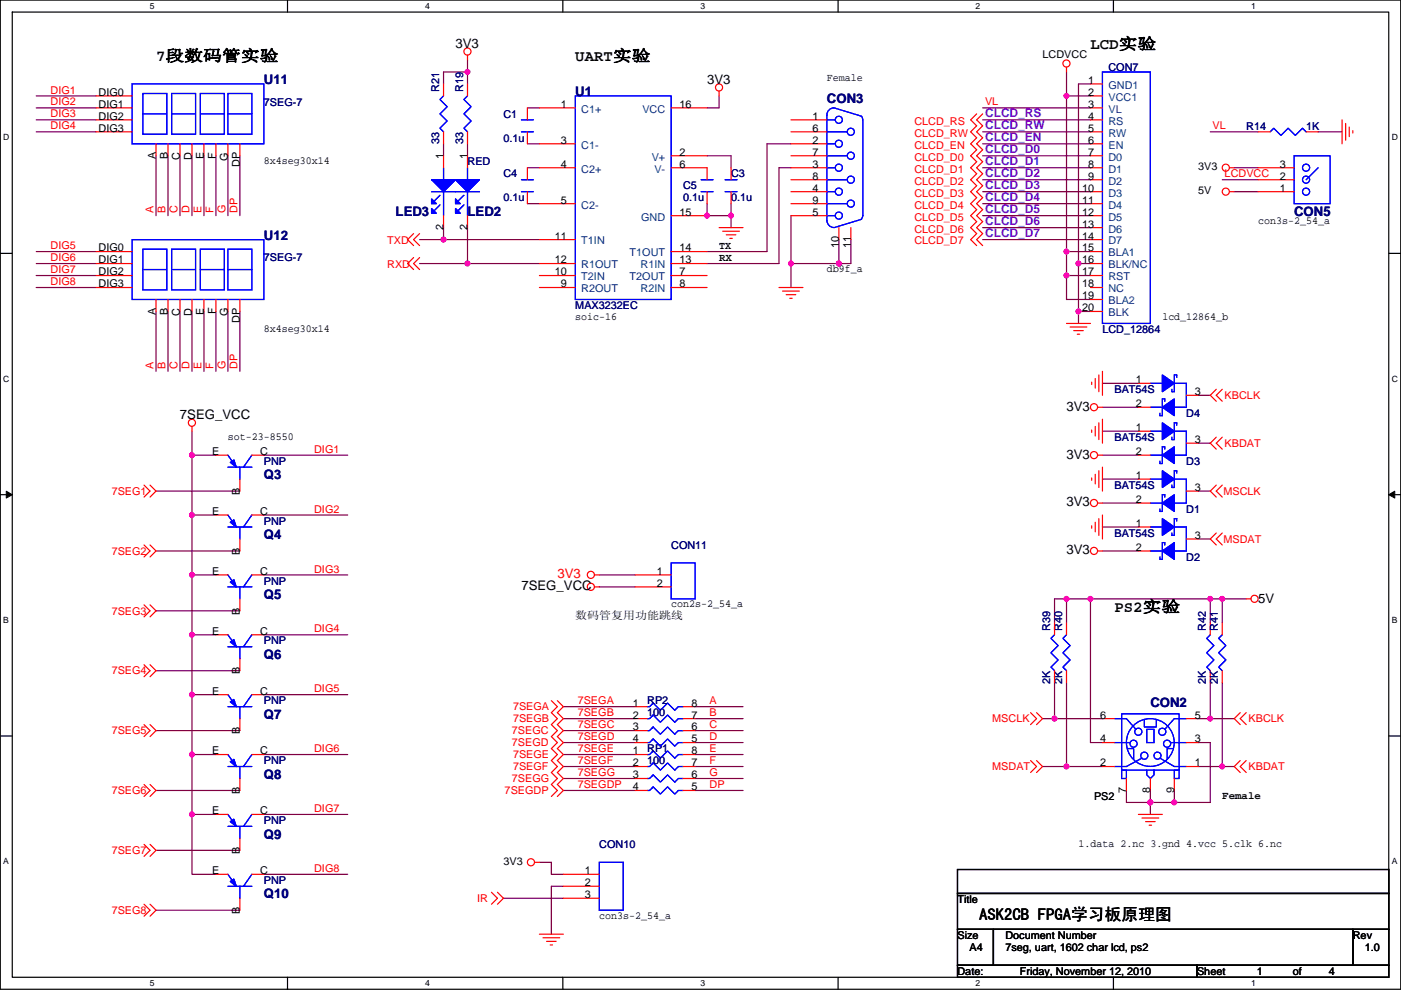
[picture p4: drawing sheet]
<svg xmlns="http://www.w3.org/2000/svg" width="297mm" height="210mm" viewBox="0 0 297 210" stroke-linecap="round" stroke-linejoin="round" font-family="sans-serif">
<path d="M.1 0h296.9v209.8h-296.9zM2.6 2.6h291.8v204.7h-291.8z" fill="none" stroke="#000" stroke-width=".25"/>
<g fill="#fff">
<path d="M31.8 .3h1v2h-1z"/>
<path d="M31.8 207.5h1v2.1h-1z"/>
</g>
<path d="M61 0v2.6M61 207.3v2.5" fill="none" stroke="#000" stroke-width=".25"/>
<g fill="#fff">
<path d="M90.1 .3h1v2h-1z"/>
<path d="M90.1 207.5h1v2.1h-1z"/>
</g>
<path d="M119.3 0v2.6M119.3 207.3v2.5" fill="none" stroke="#000" stroke-width=".25"/>
<g fill="#fff">
<path d="M148.5 .3h1v2h-1z"/>
<path d="M148.5 207.5h1v2.1h-1z"/>
</g>
<path d="M177.7 0v2.6M177.7 207.3v2.5" fill="none" stroke="#000" stroke-width=".25"/>
<g fill="#fff">
<path d="M206.9 .3h1v2h-1z"/>
<path d="M206.9 207.5h1v2.1h-1z"/>
</g>
<path d="M236.1 0v2.6M236.1 207.3v2.5" fill="none" stroke="#000" stroke-width=".25"/>
<g fill="#fff">
<path d="M265.2 .3h1v2h-1z"/>
<path d="M265.2 207.5h1v2.1h-1z"/>
<path d="M.7 28.2h1.3v2h-1.3z"/>
<path d="M295.1 28.2h1.3v2h-1.3z"/>
<path d="M.7 79.3h1.3v2.1h-1.3z"/>
<path d="M295.1 79.3h1.3v2.1h-1.3z"/>
</g>
<path d="M.1 53.7h2.5M294.4 53.7h2.6" fill="none" stroke="#000" stroke-width=".25"/>
<g fill="#fff">
<path d="M.7 130.5h1.2v2h-1.2z"/>
<path d="M295.1 130.5h1.2v2h-1.2z"/>
</g>
<path d="M.1 104.9h2.5M294.4 104.9h2.6" fill="none" stroke="#000" stroke-width=".25"/>
<path d="M1.3 104.2l1.3 .7-1.3 .7zM294.4 104.9l1.3-.7v1.4z" fill="#000" stroke="#000" stroke-width=".21"/>
<g fill="#fff">
<path d="M.7 181.7h1.2v2h-1.2z"/>
<path d="M295.1 181.7h1.2v2h-1.2z"/>
</g>
<path d="M.1 156.1h2.5M294.4 156.1h2.6M203 184.4h91.4v5.1h-91.4zM203 189.5h91.4v7.6h-91.4zM203 197.1h7.6v7.6h-7.6zM210.6 197.1h76.2v7.6h-76.2zM286.8 197.1h7.6v7.6h-7.6zM203 204.7h50.8v2.6h-50.8zM253.8 204.7h40.6v2.6h-40.6z" fill="none" stroke="#000" stroke-width=".25"/>
<g fill="none" stroke="#800040" stroke-width=".25">
<path d="M99.1 15.3h-5.1v2.5M99.1 15.3v2.5M99.1 12.7v2.6M226.1 15.3v5M231.2 17.8h-2.5v38.1M7.7 28h12.7M7.7 25.4h12.7M7.7 22.9h12.7M7.7 20.3h12.7M33.1 33v12.7M35.6 33v12.7M38.2 33v12.7"/>
<path d="M40.7 33v12.7M43.2 33v12.7M45.8 33v12.7M48.3 33v12.7M50.9 33v12.7M94 30.5v2.5M99.1 30.5v2.5M111.8 22.9h2.6M111.8 30.5h2.6M111.8 35.6h2.6M149.9 33h5.1v2.6M152.5 20.3v2.6h-2.6"/>
<path d="M167.7 30.5h-5.1v22.9h-12.7M167.7 35.6h-2.5v20.3h-15.3M208.3 22.9h22.9M208.3 33h22.9M208.3 38.1h22.9M208.3 25.4h22.9M208.3 30.5h22.9M208.3 28h22.9M208.3 35.6h22.9M226.1 20.3h5.1M226.1 20.3v33.1M256.6 28h10.2"/>
<path d="M259.1 38.1h7.7M261.7 35.6h5.1M279.5 28h5M7.7 58.4h12.7M7.7 55.9h12.7M7.7 53.4h12.7M89 55.9h10.1M89 50.8h5M94 48.3v2.5M94 50.8h20.4M99.1 48.3v7.6M99.1 55.9h15.3"/>
<path d="M111.8 43.2h2.6M149.9 43.2v2.5h5.1M155 43.2v2.5M155 45.7v2.6M167.7 45.7v10.2M167.7 55.9h10.2M167.7 55.9v5.1M177.9 50.8v5.1M180.4 50.8v5.1h-2.5M208.3 48.3h22.9M208.3 40.7h22.9M208.3 45.7h22.9"/>
<path d="M208.3 50.8h22.9M208.3 43.2h22.9M226.1 53.4h5.1M226.1 53.4v5h5.1M226.1 58.4v5.1h5.1M228.7 55.9h2.5M228.7 55.9v10.2M261.7 40.7h5.1M7.7 61h12.7M33.1 66.1v12.7M35.6 66.1v12.7M38.2 66.1v12.7"/>
<path d="M40.7 66.1v12.7M43.2 66.1v12.7M45.8 66.1v12.7M48.3 66.1v12.7M50.9 66.1v12.7M228.7 66.1v2.5M228.7 66.1h2.5M40.7 91.5v5h5.1M40.7 96.5v12.7h5.1M55.9 96.5h17.8M233.7 81.3h7.7M233.7 86.4h7.7"/>
<path d="M233.7 91.5h7.7M233.7 96.5h7.7M254.1 83.8h2.5M254.1 94h2.5M33.1 104.2h17.8M33.1 116.9h17.8M40.7 109.2v12.7h5.1M55.9 109.2h17.8M233.7 101.6h7.7M233.7 106.7h7.7M233.7 111.8h7.7M233.7 116.9h7.7"/>
<path d="M254.1 104.2h2.5M254.1 114.3h2.5M33.1 129.6h17.8M40.7 134.6v12.7M40.7 134.6h5.1M40.7 121.9v12.7M55.9 121.9h17.8M55.9 134.6h17.8M127.1 124.5h7.6M127.1 121.9h7.6M223.6 132.1v-5.1h2.5v5.1M226.1 127h5.1"/>
<path d="M231.2 127h25.4M231.2 127v30.5h2.5M256.6 127v5.1M256.6 127h2.5M259.1 127h5.1M259.1 127v5.1M33.1 142.3h17.8M33.1 155h17.8M40.7 147.3h5.1M40.7 147.3v12.7h5.1M55.9 147.3h17.8M119.4 149.9h15.3"/>
<path d="M119.4 155h15.3M119.4 152.4h15.3M119.4 157.5h15.3M147.4 152.4h10.1M147.4 155h10.1M147.4 157.5h10.1M147.4 149.9h10.1M221 152.4h2.6M223.6 152.4h10.1M223.6 144.8v7.6M226.1 144.8v17.8M254.1 157.5h2.5v12.7h-7.6"/>
<path d="M254.1 152.4h2.5M256.6 144.8v7.6M256.6 152.4h5.1M259.1 144.8v17.8M33.1 167.7h17.8M40.7 160v12.7h5.1M40.7 172.7v12.7h5.1M55.9 160h17.8M55.9 172.7h17.8M119.4 165.1h15.3M119.4 162.6h15.3M119.4 160h15.3"/>
<path d="M119.4 167.7h15.3M147.4 160h10.1M147.4 162.6h10.1M147.4 165.1h10.1M147.4 167.7h10.1M221 162.6h5.1M226.1 162.6h7.6M238.8 167.7v2.5h5.1M243.9 167.7v2.5M243.9 170.2h5.1M243.9 170.2v2.5M249 167.7v2.5"/>
<path d="M254.1 162.6h5M259.1 162.6h2.6M33.1 180.4h17.8M33.1 193.1h17.8M55.9 185.4h17.8M106.7 190.5h12.7M114.4 182.9h2.5v2.5h2.5M119.4 188h-2.5v10.1"/>
</g>
<g fill="#f0f" stroke="#f0f" stroke-width=".25">
<circle cx="40.7" cy="134.6" r=".5"/>
<circle cx="40.7" cy="96.5" r=".5"/>
<circle cx="40.7" cy="109.2" r=".5"/>
<circle cx="40.7" cy="172.7" r=".5"/>
<circle cx="40.7" cy="147.3" r=".5"/>
<circle cx="40.7" cy="160" r=".5"/>
<circle cx="40.7" cy="121.9" r=".5"/>
<circle cx="155" cy="45.7" r=".5"/>
<circle cx="149.9" cy="45.7" r=".5"/>
<circle cx="177.8" cy="55.9" r=".5"/>
<circle cx="167.7" cy="55.9" r=".5"/>
<circle cx="256.6" cy="152.4" r=".5"/>
<circle cx="249" cy="170.2" r=".5"/>
<circle cx="243.9" cy="170.2" r=".5"/>
<circle cx="259.1" cy="127" r=".5"/>
<circle cx="259.1" cy="162.6" r=".5"/>
<circle cx="99.1" cy="55.9" r=".5"/>
<circle cx="94" cy="50.8" r=".5"/>
<circle cx="226.1" cy="20.3" r=".5"/>
<circle cx="228.6" cy="55.9" r=".5"/>
<circle cx="99.1" cy="15.2" r=".5"/>
<circle cx="256.6" cy="127" r=".5"/>
<circle cx="231.2" cy="127" r=".5"/>
<circle cx="226.1" cy="162.6" r=".5"/>
<circle cx="223.6" cy="152.4" r=".5"/>
<circle cx="226.1" cy="127" r=".5"/>
<circle cx="226.1" cy="58.4" r=".5"/>
<circle cx="226.1" cy="53.3" r=".5"/>
<circle cx="228.6" cy="66" r=".5"/>
</g>
<g fill="none" stroke="#f00" stroke-width=".25">
<path d="M94 17.8v2.5M99.1 11.7v1M99.1 17.8v2.5M152.5 19.3v1M226.1 14.2v1.1M231.2 17.8h2.5M20.4 28h7.6M20.4 20.3h7.6M20.4 22.9h7.6M20.4 25.4h7.6M33.1 30.5v2.5M35.6 30.5v2.5"/>
<path d="M38.2 30.5v2.5M40.7 30.5v2.5M43.2 30.5v2.5M45.8 30.5v2.5M48.3 30.5v2.5M50.9 30.5v2.5M94 28v2.5M94 33v2.6M99.1 28v2.5M99.1 33v2.6M111.8 22.9v2.5M111.8 28v2.5"/>
<path d="M111.8 35.6v2.5M114.4 35.6h7.6M114.4 22.9h7.6M114.4 30.5h7.6M142.3 35.6h7.6v2.5M142.3 22.9h7.6M142.3 33h7.6M155 35.6v2.5M167.7 38.1h7.6M167.7 35.6h7.6M167.7 28h7.6M167.7 25.4h7.6"/>
<path d="M167.7 30.5h7.6M167.7 33h7.6M207.1 24.2l-1.3 1.2 1.3 1.3-1.3 1.3 1.3 1.2-1.3 1.3 1.3 1.3-1.3 1.2 1.3 1.3-1.3 1.3 1.3 1.3-1.3 1.2 1.3 1.3-1.3 1.3 1.3 1.2-1.3 1.3 1.3 1.3-1.3 1.2 1.3 1.3-1.3 1.3 1.3 1.3-1.3 1.2 1.3 1.3M208.3 24.2l-1.2 1.2 1.2 1.3-1.2 1.3 1.2 1.2-1.2 1.3 1.2 1.3-1.2 1.2 1.2 1.3-1.2 1.3 1.2 1.3-1.2 1.2 1.2 1.3-1.2 1.3 1.2 1.2-1.2 1.3 1.2 1.3-1.2 1.2 1.2 1.3-1.2 1.3 1.2 1.3-1.2 1.2 1.2 1.3M231.2 38.1h2.5M231.2 35.6h2.5M231.2 28h2.5M231.2 20.3h2.5M231.2 22.9h2.5M231.2 25.4h2.5M231.2 30.5h2.5M231.2 33h2.5"/>
<path d="M260.7 35.6h1M266.8 28h2.5M266.8 38.1h7.6M266.8 35.6h7.6M276.9 28h2.6M284.5 25.4v5.1M285.3 26.2v3.5M286.1 26.9v2.1M286.8 27.7v.5M20.4 53.4h7.6M20.4 55.9h7.6M20.4 58.4h7.6"/>
<path d="M87.7 49.6l-1.3 1.2 1.3 1.3M87.7 54.6l-1.3 1.3 1.3 1.3M89 49.6l-1.3 1.2 1.3 1.3M89 54.6l-1.3 1.3 1.3 1.3M94 45.7v2.6M99.1 45.7v2.6M111.8 40.7v2.5M114.4 43.2h7.6M114.4 55.9h7.6M114.4 58.4h7.6M114.4 50.8h7.6M142.3 53.4h7.6"/>
<path d="M142.3 55.9h7.6M142.3 58.4h7.6M142.3 45.7h7.6M149.9 40.7v2.5M152.5 48.3h5M153.2 49h3.6M154 49.8h2M154.7 50.6h.6M155 40.7v2.5M167.7 40.7h7.6M167.7 43.2h7.6M167.7 45.7h7.6"/>
<path d="M177.9 48.3v2.5M180.4 48.3v2.5M231.2 40.7h2.5M231.2 43.2h2.5M231.2 53.4h2.5M231.2 55.9h2.5M231.2 58.4h2.5M231.2 45.7h2.5M231.2 50.8h2.5M231.2 48.3h2.5M260.7 40.7h1M266.8 40.7h7.6"/>
<path d="M20.4 61h7.6M33.1 63.5v2.6M35.6 63.5v2.6M38.2 63.5v2.6M40.7 63.5v2.6M43.2 63.5v2.6M45.8 63.5v2.6M48.3 63.5v2.6M50.9 63.5v2.6M114.4 61h7.6M142.3 61h7.6M165.2 61h5"/>
<path d="M165.9 61.7h3.6M166.7 62.5h2M167.4 63.3h.6M226.1 68.6h5.1M226.9 69.4h3.5M227.6 70.1h2.1M228.4 70.9h.5M231.2 61h2.5M231.2 63.5h2.5M231.2 66.1h2.5M233 79.5v3.6M233.7 78.8v5"/>
<path d="M40.7 90.4v1.1M45.8 96.5h2.5M53.4 96.5h2.5M231.5 81v.6M231.5 91.2v.5M232.2 80.3v2M232.2 90.4v2.1M232.7 86.4h1M232.7 96.5h1M233 89.7v3.5M233 99.8v3.6M233.7 88.9v5.1"/>
<path d="M233.7 99.1v5.1M241.4 81.3h2.5M241.4 86.4h2.5M241.4 96.5h2.5M241.4 91.5h2.5M251.5 83.8h2.6M251.5 94h2.6M257.9 82.6l-1.3 1.2 1.3 1.3M257.9 92.7l-1.3 1.3 1.3 1.3M259.1 82.6l-1.2 1.2 1.2 1.3M259.1 92.7l-1.2 1.3 1.2 1.3M30.5 102.9l1.3 1.3-1.3 1.2"/>
<path d="M30.5 115.6l1.3 1.3-1.3 1.2M31.8 102.9l1.3 1.3-1.3 1.2M31.8 115.6l1.3 1.3-1.3 1.2M45.8 109.2h2.5M50.9 101.6v2.6M50.9 114.3v2.6M53.4 109.2h2.5M231.5 101.4v.5M231.5 111.5v.5M232.2 100.6v2M232.2 110.8v2M232.7 106.7h1"/>
<path d="M232.7 116.9h1M233 110v3.6M233.7 109.2v5.1M241.4 111.8h2.5M241.4 116.9h2.5M241.4 101.6h2.5M241.4 106.7h2.5M251.5 114.3h2.6M251.5 104.2h2.6M257.9 102.9l-1.3 1.3 1.3 1.2M257.9 113.1l-1.3 1.2 1.3 1.3M259.1 102.9l-1.2 1.3 1.2 1.2"/>
<path d="M259.1 113.1l-1.2 1.2 1.2 1.3M30.5 128.3l1.3 1.3-1.3 1.2M31.8 128.3l1.3 1.3-1.3 1.2M45.8 121.9h2.5M45.8 134.6h2.5M50.9 127v2.6M50.9 139.7v2.6M53.4 121.9h2.5M53.4 134.6h2.5M126 121.9h1.1M126 124.5h1.1M134.7 121.9h7.6"/>
<path d="M134.7 124.5h7.6M223.6 132.1v2.5M226.1 132.1v2.5M256.6 132.1v2.5M259.1 132.1v2.5M264.2 127h1M30.5 141l1.3 1.3-1.3 1.2M30.5 153.7l1.3 1.3-1.3 1.2M31.8 141l1.3 1.3-1.3 1.2M31.8 153.7l1.3 1.3-1.3 1.2M45.8 147.3h2.5M50.9 152.4v2.6"/>
<path d="M53.4 147.3h2.5M116.9 148.6l1.3 1.3-1.3 1.3 1.3 1.2-1.3 1.3 1.3 1.3-1.3 1.2 1.3 1.3-1.3 1.3 1.3 1.2-1.3 1.3 1.3 1.3-1.3 1.3 1.3 1.2-1.3 1.3 1.3 1.3-1.3 1.2M118.2 148.6l1.2 1.3-1.2 1.3 1.2 1.2-1.2 1.3 1.2 1.3-1.2 1.2 1.2 1.3-1.2 1.3 1.2 1.2-1.2 1.3 1.2 1.3-1.2 1.3 1.2 1.2-1.2 1.3 1.2 1.3-1.2 1.2M134.7 157.5h2.5M134.7 152.4h2.5M134.7 149.9h2.5M134.7 155h2.5M144.8 157.5h2.6M144.8 152.4h2.6M144.8 149.9h2.6M144.8 155h2.6M218.5 151.2l1.3 1.2-1.3 1.3"/>
<path d="M219.8 151.2l1.2 1.2-1.2 1.3M223.6 142.3v2.5M226.1 142.3v2.5M233.7 157.5h2.6M233.7 152.4h2.6M251.5 157.5h2.6M251.5 152.4h2.6M256.6 142.3v2.5M259.1 142.3v2.5M263 151.2l-1.3 1.2 1.3 1.3M264.2 151.2l-1.2 1.2 1.2 1.3M30.5 166.4l1.3 1.3-1.3 1.2"/>
<path d="M30.5 179.1l1.3 1.3-1.3 1.2M31.8 166.4l1.3 1.3-1.3 1.2M31.8 179.1l1.3 1.3-1.3 1.2M45.8 160h2.5M45.8 172.7h2.5M50.9 165.1v2.6M50.9 177.8v2.6M53.4 160h2.5M53.4 172.7h2.5M134.7 160h2.5M134.7 162.6h2.5M134.7 165.1h2.5"/>
<path d="M134.7 167.7h2.5M144.8 160h2.6M144.8 162.6h2.6M144.8 165.1h2.6M144.8 167.7h2.6M218.5 161.3l1.3 1.3-1.3 1.3M219.8 161.3l1.2 1.3-1.2 1.3M233.7 162.6h2.6M238.8 165.1v2.6M241.4 172.7h5M242.1 173.5h3.6M242.9 174.3h2"/>
<path d="M243.6 175h.6M243.9 165.1v2.6M249 165.1v2.6M251.5 162.6h2.6M263 161.3l-1.3 1.3 1.3 1.3M264.2 161.3l-1.2 1.3 1.2 1.3M30.5 191.8l1.3 1.3-1.3 1.2M31.8 191.8l1.3 1.3-1.3 1.2M45.8 185.4h2.5M50.9 190.5v2.6M53.4 185.4h2.5M104.2 189.3l1.3 1.2-1.3 1.3"/>
<path d="M105.5 189.3l1.2 1.2-1.2 1.3M113.3 182.9h1.1M114.4 198.1h5M115.1 198.9h3.6M115.9 199.7h2M119.4 185.4h7.7M119.4 188h7.7M119.4 190.5h7.7M116.6 200.4h.6"/>
<circle cx="99.1" cy="10.9" r=".76"/>
<circle cx="152.4" cy="18.5" r=".76"/>
<circle cx="226.1" cy="13.5" r=".76"/>
<circle cx="259.9" cy="35.6" r=".76"/>
<circle cx="259.9" cy="40.6" r=".76"/>
<circle cx="40.7" cy="89.7" r=".76"/>
<circle cx="231.9" cy="86.4" r=".76"/>
<circle cx="231.9" cy="96.5" r=".76"/>
<circle cx="231.9" cy="106.7" r=".76"/>
<circle cx="231.9" cy="116.8" r=".76"/>
<circle cx="125.3" cy="121.9" r=".76"/>
<circle cx="125.3" cy="124.5" r=".76"/>
<circle cx="266" cy="127" r=".76"/>
<circle cx="112.6" cy="182.9" r=".76"/>
</g>
<g fill="none" stroke="#00f" stroke-width=".25">
<path d="M28 17.8h27.9v12.7h-27.9zM30.3 19.8h5.1v8.7h-5.1zM36.4 19.8h5.1v8.7h-5.1zM42.5 19.8h5.1v8.7h-5.1zM48.3 19.8h5.1v8.7h-5.1zM233.7 15.3h10.2v53.3h-10.2zM30.3 24.2h5.1M36.4 24.2h5.1M42.5 24.2h5.1M48.3 24.2h5.1M94 20.3l-.7 .8 1.5 1.5-1.5 1.6 1.5 1.5-1.5 1.5 .7 .8M94 35.6v2.5"/>
<path d="M99.1 35.6v2.5M99.1 20.3l-.7 .8 1.5 1.5-1.5 1.6 1.5 1.5-1.5 1.5 .7 .8M110.6 28h2.5M110.6 25.4h2.5M110.6 38.1h2.5M122 20.3h20.3v43.2h-20.3zM148.7 38.1h2.5M153.7 38.1h2.6M175.3 28h4.3M175.3 33h4.3M175.3 38.1h4.3M175.3 25.4h1.8"/>
<path d="M175.3 30.5h1.8M175.3 35.6h1.8M182.6 24.7l.3 .7M182.7 24.7l-5.9-1.8a1.51 1.51 0 0 0-1.5 1.5v22.4a1.53 1.53 0 0 0 1.5 1.5M182.9 25.4v20.3l-.3 .7M269.3 28l.8-.8 1.5 1.5 1.5-1.5 1.5 1.5 1.6-1.5 .7 .8M274.4 33h7.6v10.2h-7.6zM279.5 35.6l-2.6 2.5M28 50.8h27.9v12.7h-27.9zM30.3 52.9h5.1v8.6h-5.1zM30.3 57.2h5.1M36.4 52.9h5.1v8.6h-5.1z"/>
<path d="M36.4 57.2h5.1M42.5 57.2h5.1M42.5 52.9h5.1v8.6h-5.1zM48.3 57.2h5.1M48.3 52.9h5.1v8.6h-5.1zM91.5 40.7h10.2M93.3 41.4l-1.3 1.3M93.3 43.5l-1.3 1.2M94 40.7v5M98.4 41.4l-1.3 1.3M98.4 43.5l-1.3 1.2M99.1 40.7v5"/>
<path d="M110.6 40.7h2.5M148.7 40.7h2.5M153.7 40.7h2.6M175.3 43.2h4.3M175.3 40.7h1.8M175.3 45.7h1.8M182.7 46.5l-5.9 1.8M48.3 99.1h5.1M48.3 96.5l1.8 2.6M50.9 99.1v2.5M53.4 96.5l-1.8 2.6M243.9 81.3h7.6v5.1h-7.6"/>
<path d="M243.9 91.5h7.6v5h-7.6M246.9 85.1v-.5h-.5v3.6h-.5v-.5M246.9 95.3v-.5h-.5v3.5h-.5v-.5M249.5 80v-.5h-.5v3.6h-.5v-.5M249.5 90.2v-.5h-.5v3.5h-.5v-.5M48.3 111.8h5.1M48.3 109.2l1.8 2.6M50.9 111.8v2.5M53.4 109.2l-1.8 2.6M142.3 119.4h5.1v7.6h-5.1zM243.9 111.8h7.6v5.1h-7.6M243.9 101.6h7.6v5.1h-7.6"/>
<path d="M246.9 115.6v-.5h-.5v3.5h-.5v-.5M246.9 105.4v-.5h-.5v3.6h-.5v-.5M249.5 110.5v-.5h-.5v3.6h-.5v-.5M249.5 100.4v-.6h-.5v3.6h-.5v-.5M48.3 124.5h5.1M48.3 121.9l1.8 2.6M48.3 137.2h5.1M48.3 134.6l1.8 2.6M50.9 124.5v2.5M50.9 137.2v2.5M53.4 121.9l-1.8 2.6M53.4 134.6l-1.8 2.6"/>
<path d="M223.6 134.6l-.8 .8 1.5 1.5-1.5 1.6 1.5 1.5-1.5 1.5 .8 .8M226.1 134.6l-.7 .8 1.5 1.5-1.5 1.6 1.5 1.5-1.5 1.5 .7 .8M256.6 134.6l-.8 .8 1.6 1.5-1.6 1.6 1.6 1.5-1.6 1.5 .8 .8M259.1 134.6l-.7 .8 1.5 1.5-1.5 1.6 1.5 1.5-1.5 1.5 .7 .8M48.3 149.9h5.1M48.3 147.3l1.8 2.6M50.9 149.9v2.5M53.4 147.3l-1.8 2.6M138.5 159.3l-.3 .2M138.5 149.1l-.3 .3M138.5 151.7l-.3 .2M138.5 154.2l-.3 .3"/>
<path d="M138.5 156.7l-.3 .3M144.8 152.4h-1l-.7 .8-1.6-1.5-1.5 1.5-1.5-1.5-.8 .7h-.5M144.8 157.5h-1l-.7 .8-1.6-1.6-1.5 1.6-1.5-1.6-.8 .8h-.5M144.8 149.9h-1l-.7 .7-1.6-1.5-1.5 1.5-1.5-1.5-.8 .8h-.5M144.8 155h-1l-.7 .7-1.6-1.5-1.5 1.5-1.5-1.5-.8 .8h-.5M236.3 152.4h2.5l2.1 2.3M236.3 157.5h3.3M237.8 151.4h12.2v11.9h-12.2zM239.1 158.8h1.2v2.3M242.6 152.7v1.5h2.6v-1.5M243.1 154.7h1.6v2.8h-1.6zM248.2 157.5h3.3"/>
<path d="M248.7 158.8h-1.2v2.3M251.5 152.4h-2.5l-2.1 2.3M48.3 162.6h5.1M48.3 160l1.8 2.6M48.3 175.3h5.1M48.3 172.7l1.8 2.6M50.9 162.6v2.5M50.9 175.3v2.5M53.4 160l-1.8 2.6M53.4 172.7l-1.8 2.6M138.5 161.8l-.3 .3M138.5 164.4l-.3 .2"/>
<path d="M138.5 166.9l-.3 .3M144.8 162.6h-1l-.7 .7-1.6-1.5-1.5 1.5-1.5-1.5-.8 .8h-.5M144.8 167.7h-1l-.7 .7-1.6-1.5-1.5 1.5-1.5-1.5-.8 .8h-.5M144.8 160h-1l-.7 .8-1.6-1.5-1.5 1.5-1.5-1.5-.8 .7h-.5M144.8 165.1h-1l-.7 .8-1.6-1.5-1.5 1.5-1.5-1.5-.8 .7h-.5M237.8 163.3h1v1.8h-1zM242.1 160.8l-3.3 1.8h-2.5M243.1 163.3v1.1l.8 .7 .8-.7v-1.1M245.9 160.8l3.1 1.8h2.5M249 163.3h1v1.8h-1zM48.3 188h5.1M48.3 185.4l1.8 2.6"/>
<path d="M50.9 188v2.5M53.4 185.4l-1.8 2.6M127.1 182.9h5v10.2h-5z"/>
<circle cx="177.8" cy="25.4" r=".76"/>
<circle cx="177.8" cy="30.5" r=".76"/>
<circle cx="177.8" cy="35.6" r=".76"/>
<circle cx="180.4" cy="38.1" r=".76"/>
<circle cx="180.4" cy="33" r=".76"/>
<circle cx="180.4" cy="27.9" r=".76"/>
<circle cx="276.9" cy="38.1" r=".76"/>
<circle cx="276.9" cy="35.6" r=".76"/>
<circle cx="177.8" cy="45.7" r=".76"/>
<circle cx="177.8" cy="40.6" r=".76"/>
<circle cx="180.4" cy="43.2" r=".76"/>
<circle cx="276.9" cy="40.6" r=".76"/>
<circle cx="240.3" cy="157.7" r=".76"/>
<circle cx="241.3" cy="155.2" r=".76"/>
<circle cx="243.9" cy="157.5" r="5.1"/>
<circle cx="246.4" cy="155.2" r=".76"/>
<circle cx="247.4" cy="157.7" r=".76"/>
<circle cx="242.6" cy="160.3" r=".76"/>
<circle cx="245.4" cy="160.3" r=".76"/>
</g>
<g fill="#00f" stroke="#00f" stroke-width=".25">
<path d="M48.8 161.6l.8-.5 .5 1.5z" fill-rule="evenodd"/>
<path d="M48.8 161.6l.8-.5 .5 1.5z" fill-rule="evenodd"/>
<path d="M96.6 38.1h5.1l-2.6 2.6z" fill-rule="evenodd"/>
<path d="M96.6 42.2l1 1h-1z" fill-rule="evenodd"/>
<path d="M96.6 44.2l1 1h-1z" fill-rule="evenodd"/>
<path d="M96.6 38.1h5.1l-2.6 2.6z" fill-rule="evenodd"/>
<path d="M96.6 42.2l1 1h-1z" fill-rule="evenodd"/>
<path d="M96.6 44.2l1 1h-1z" fill-rule="evenodd"/>
<path d="M48.8 174.3l.8-.5 .5 1.5z" fill-rule="evenodd"/>
<path d="M48.8 174.3l.8-.5 .5 1.5z" fill-rule="evenodd"/>
<path d="M48.8 148.9l.8-.5 .5 1.5z" fill-rule="evenodd"/>
<path d="M48.8 148.9l.8-.5 .5 1.5z" fill-rule="evenodd"/>
<path d="M48.8 187l.8-.5 .5 1.5z" fill-rule="evenodd"/>
<path d="M48.8 187l.8-.5 .5 1.5z" fill-rule="evenodd"/>
<path d="M48.8 110.8l.8-.5 .5 1.5z" fill-rule="evenodd"/>
<path d="M48.8 110.8l.8-.5 .5 1.5z" fill-rule="evenodd"/>
<path d="M246.4 110l2.6 1.8-2.6 1.8z" fill-rule="evenodd"/>
<path d="M246.4 116.9l2.6-1.8v3.5z" fill-rule="evenodd"/>
<path d="M246.4 110l2.6 1.8-2.6 1.8z" fill-rule="evenodd"/>
<path d="M246.4 116.9l2.6-1.8v3.5z" fill-rule="evenodd"/>
<path d="M48.8 123.5l.8-.5 .5 1.5z" fill-rule="evenodd"/>
<path d="M48.8 123.5l.8-.5 .5 1.5z" fill-rule="evenodd"/>
<path d="M246.4 79.5l2.6 1.8-2.6 1.8z" fill-rule="evenodd"/>
<path d="M246.4 86.4l2.6-1.8v3.6z" fill-rule="evenodd"/>
<path d="M246.4 79.5l2.6 1.8-2.6 1.8z" fill-rule="evenodd"/>
<path d="M246.4 86.4l2.6-1.8v3.6z" fill-rule="evenodd"/>
<path d="M48.8 98.1l.8-.5 .5 1.5z" fill-rule="evenodd"/>
<path d="M48.8 98.1l.8-.5 .5 1.5z" fill-rule="evenodd"/>
<path d="M246.4 89.7l2.6 1.8-2.6 1.7z" fill-rule="evenodd"/>
<path d="M246.4 96.5l2.6-1.7v3.5z" fill-rule="evenodd"/>
<path d="M246.4 89.7l2.6 1.8-2.6 1.7z" fill-rule="evenodd"/>
<path d="M246.4 96.5l2.6-1.7v3.5z" fill-rule="evenodd"/>
<path d="M48.8 136.2l.8-.5 .5 1.5z" fill-rule="evenodd"/>
<path d="M48.8 136.2l.8-.5 .5 1.5z" fill-rule="evenodd"/>
<path d="M91.5 38.1h5.1l-2.6 2.6z" fill-rule="evenodd"/>
<path d="M91.5 42.2l1 1h-1z" fill-rule="evenodd"/>
<path d="M91.5 44.2l1 1h-1z" fill-rule="evenodd"/>
<path d="M91.5 38.1h5.1l-2.6 2.6z" fill-rule="evenodd"/>
<path d="M91.5 42.2l1 1h-1z" fill-rule="evenodd"/>
<path d="M91.5 44.2l1 1h-1z" fill-rule="evenodd"/>
<path d="M246.4 99.8l2.6 1.8-2.6 1.8z" fill-rule="evenodd"/>
<path d="M246.4 106.7l2.6-1.8v3.6z" fill-rule="evenodd"/>
<path d="M246.4 99.8l2.6 1.8-2.6 1.8z" fill-rule="evenodd"/>
<path d="M246.4 106.7l2.6-1.8v3.6z" fill-rule="evenodd"/>
</g>
<text font-size="3.6" x="207.6" y="195.1">ASK2CB FPGA学习板原理图</text>
<g font-size="3.3">
<text x="231.2" y="10.4">LCD实验</text>
<text x="33.1" y="12.9">7段数码管实验</text>
<text x="122" y="12.9">UART实验</text>
<text x="236.3" y="129.8">PS2实验</text>
</g>
<g font-size="2.8">
<text x="96.6" y="10.1">3V3</text>
<text x="149.9" y="17.8">3V3</text>
<text x="38.2" y="88.9">7SEG_VCC</text>
<text x="226.1" y="87.1">3V3</text>
<text x="226.1" y="97.3">3V3</text>
<text x="226.1" y="107.4">3V3</text>
<text x="226.1" y="117.6">3V3</text>
<text x="110.6" y="125.2">7SEG_VCC</text>
<text x="266.8" y="128">5V</text>
</g>
<g font-size="2.8" fill="#000080">
<text x="55.9" y="17.8">U11</text>
<text x="122" y="20.4">U1</text>
<text x="175.3" y="21.9">CON3</text>
<text x="83.9" y="45.8">LED3</text>
<text x="99.1" y="45.8">LED2</text>
<text x="274.4" y="45.8">CON5</text>
<text x="55.9" y="50.9">U12</text>
<text x="55.9" y="101.7">Q3</text>
<text x="55.9" y="114.4">Q4</text>
<text x="55.9" y="127.1">Q5</text>
<text x="55.9" y="139.8">Q6</text>
<text x="243.9" y="149.9">CON2</text>
<text x="55.9" y="152.5">Q7</text>
<text x="55.9" y="165.2">Q8</text>
<text x="55.9" y="177.9">Q9</text>
<text x="55.9" y="190.6">Q10</text>
</g>
<text font-size="2.8" fill="#f00" x="118.2" y="122.7">3V3</text>
<g font-size="2.5" fill="#8000ff">
<text x="208.8" y="24.9">CLCD_RS</text>
<text x="208.8" y="30">CLCD_EN</text>
<text x="208.8" y="27.5">CLCD_RW</text>
<text x="208.8" y="35.1">CLCD_D1</text>
<text x="208.8" y="32.5">CLCD_D0</text>
<text x="208.8" y="40.2">CLCD_D3</text>
<text x="208.8" y="37.6">CLCD_D2</text>
<text x="208.8" y="47.8">CLCD_D6</text>
<text x="208.8" y="45.2">CLCD_D5</text>
<text x="208.8" y="42.7">CLCD_D4</text>
<text x="208.8" y="50.3">CLCD_D7</text>
</g>
<g font-size="2.3">
<text x="175.3" y="17.1">Female</text>
<text x="221" y="12.2">LCDVCC</text>
<text x="230.7" y="17.8">1</text>
<text x="20.9" y="20.3">DIG0</text>
<text x="20.9" y="22.9">DIG1</text>
<text x="118.9" y="22.9">1</text>
<text x="144.1" y="22.9">16</text>
<text x="230.7" y="20.3">2</text>
<text x="230.7" y="22.9">3</text>
<text x="20.9" y="25.4">DIG2</text>
<text x="20.9" y="27.9">DIG3</text>
<text x="172.3" y="27.9">6</text>
<text x="172.3" y="25.4">1</text>
<text x="230.7" y="25.4">4</text>
<text x="230.7" y="27.9">5</text>
<text x="33.1" y="33.8" transform="rotate(-90 33.1 33.8)">A</text>
<text x="35.6" y="33.8" transform="rotate(-90 35.6 33.8)">B</text>
<text x="38.1" y="34" transform="rotate(-90 38.1 34)">C</text>
<text x="40.7" y="34" transform="rotate(-90 40.7 34)">D</text>
<text x="43.2" y="33.8" transform="rotate(-90 43.2 33.8)">E</text>
<text x="45.8" y="33.7" transform="rotate(-90 45.8 33.7)">F</text>
<text x="48.3" y="34.1" transform="rotate(-90 48.3 34.1)">G</text>
<text x="50.8" y="35.5" transform="rotate(-90 50.8 35.5)">DP</text>
<text x="55.9" y="34.9">8x4seg30x14</text>
<text x="94" y="33.8" transform="rotate(-90 94 33.8)">1</text>
<text x="99.1" y="33.8" transform="rotate(-90 99.1 33.8)">1</text>
<text x="118.9" y="30.5">3</text>
<text x="118.9" y="35.6">4</text>
<text x="144.1" y="35.6">6</text>
<text x="144.1" y="33">2</text>
<text x="172.3" y="35.6">3</text>
<text x="172.3" y="33">7</text>
<text x="172.3" y="30.5">2</text>
<text x="230.7" y="30.5">6</text>
<text x="230.7" y="33">7</text>
<text x="230.7" y="35.6">8</text>
<text x="271.3" y="35.6">3</text>
<text x="172.3" y="40.6">4</text>
<text x="172.3" y="38.1">8</text>
<text x="229.4" y="40.6">10</text>
<text x="230.7" y="38.1">9</text>
<text x="254.1" y="36.1">3V3</text>
<text x="254.1" y="41.2">5V</text>
<text x="271.3" y="40.6">1</text>
<text x="271.3" y="38.1">2</text>
<text x="118.9" y="43.2">5</text>
<text x="144.1" y="45.7">15</text>
<text x="172.3" y="45.7">5</text>
<text x="172.3" y="43.2">9</text>
<text x="229.4" y="43.2">11</text>
<text x="229.4" y="45.7">12</text>
<text x="266.8" y="47.6">con3s-2_54_a</text>
<text x="20.9" y="53.3">DIG0</text>
<text x="94" y="48.8" transform="rotate(-90 94 48.8)">2</text>
<text x="99.1" y="48.8" transform="rotate(-90 99.1 48.8)">2</text>
<text x="117.7" y="50.8">11</text>
<text x="144.1" y="53.3">14</text>
<text x="152.5" y="52.7">TX</text>
<text x="177.8" y="52.6" transform="rotate(-90 177.8 52.6)">10</text>
<text x="180.4" y="52.6" transform="rotate(-90 180.4 52.6)">11</text>
<text x="229.4" y="48.3">13</text>
<text x="229.4" y="50.8">14</text>
<text x="229.4" y="53.3">15</text>
<text x="20.9" y="55.9">DIG1</text>
<text x="20.9" y="58.4">DIG2</text>
<text x="117.7" y="55.9">12</text>
<text x="117.7" y="58.4">10</text>
<text x="144.1" y="58.4">7</text>
<text x="144.1" y="55.9">13</text>
<text x="152.5" y="55.3">RX</text>
<text x="175.3" y="57.7">db9f_a</text>
<text x="229.4" y="55.9">16</text>
<text x="229.4" y="58.4">17</text>
<text x="20.9" y="61">DIG3</text>
<text x="118.9" y="61">9</text>
<text x="144.1" y="61">8</text>
<text x="229.4" y="61">18</text>
<text x="229.4" y="63.5">19</text>
<text x="33.1" y="66.8" transform="rotate(-90 33.1 66.8)">A</text>
<text x="35.6" y="66.8" transform="rotate(-90 35.6 66.8)">B</text>
<text x="38.1" y="67" transform="rotate(-90 38.1 67)">C</text>
<text x="40.7" y="67" transform="rotate(-90 40.7 67)">D</text>
<text x="43.2" y="66.8" transform="rotate(-90 43.2 66.8)">E</text>
<text x="45.8" y="66.7" transform="rotate(-90 45.8 66.7)">F</text>
<text x="48.3" y="67.1" transform="rotate(-90 48.3 67.1)">G</text>
<text x="50.8" y="68.5" transform="rotate(-90 50.8 68.5)">DP</text>
<text x="55.9" y="70.4">8x4seg30x14</text>
<text x="122" y="67.9">soic-16</text>
<text x="229.4" y="66">20</text>
<text x="246.4" y="67.9">lcd_12864_b</text>
<text x="240.9" y="81.3">1</text>
<text x="253.3" y="83.8">3</text>
<text x="240.9" y="86.4">2</text>
<text x="48.3" y="93.3">sot-23-8550</text>
<text x="240.9" y="91.4">1</text>
<text x="253.3" y="94">3</text>
<text x="45" y="96.5">E</text>
<text x="55.2" y="96.5">C</text>
<text x="240.9" y="96.5">2</text>
<text x="240.9" y="101.6">1</text>
<text x="50.8" y="104.9" transform="rotate(-90 50.8 104.9)">B</text>
<text x="240.9" y="106.7">2</text>
<text x="253.3" y="104.1">3</text>
<text x="45" y="109.2">E</text>
<text x="55.2" y="109.2">C</text>
<text x="240.9" y="111.8">1</text>
<text x="50.8" y="117.6" transform="rotate(-90 50.8 117.6)">B</text>
<text x="240.9" y="116.8">2</text>
<text x="253.3" y="114.3">3</text>
<text x="45" y="121.9">E</text>
<text x="55.2" y="121.9">C</text>
<text x="139.3" y="121.9">1</text>
<text x="139.3" y="124.5">2</text>
<text x="50.8" y="130.3" transform="rotate(-90 50.8 130.3)">B</text>
<text x="122" y="131.4">数码管复用功能跳线</text>
<text x="142.3" y="128.8">con2s-2_54_a</text>
<text x="45" y="134.6">E</text>
<text x="55.2" y="134.6">C</text>
<text x="50.8" y="143" transform="rotate(-90 50.8 143)">B</text>
<text x="45" y="147.3">E</text>
<text x="55.2" y="147.3">C</text>
<text x="134.2" y="149.9">1</text>
<text x="146.6" y="149.9">8</text>
<text x="50.8" y="155.7" transform="rotate(-90 50.8 155.7)">B</text>
<text x="134.2" y="152.4">2</text>
<text x="134.2" y="154.9">3</text>
<text x="146.6" y="152.4">7</text>
<text x="146.6" y="154.9">6</text>
<text x="233.2" y="152.4">6</text>
<text x="253.3" y="152.4">5</text>
<text x="45" y="160">E</text>
<text x="55.2" y="160">C</text>
<text x="134.2" y="160">1</text>
<text x="134.2" y="157.5">4</text>
<text x="146.6" y="160">8</text>
<text x="146.6" y="157.5">5</text>
<text x="233.2" y="157.5">4</text>
<text x="253.3" y="157.5">3</text>
<text x="134.2" y="162.6">2</text>
<text x="134.2" y="165.1">3</text>
<text x="134.2" y="167.6">4</text>
<text x="146.6" y="162.6">7</text>
<text x="146.6" y="165.1">6</text>
<text x="146.6" y="167.6">5</text>
<text x="233.2" y="162.6">2</text>
<text x="253.3" y="162.6">1</text>
<text x="45" y="172.7">E</text>
<text x="50.8" y="168.4" transform="rotate(-90 50.8 168.4)">B</text>
<text x="55.2" y="172.7">C</text>
<text x="232" y="169.7">PS2</text>
<text x="238.8" y="168.2" transform="rotate(-90 238.8 168.2)">7</text>
<text x="243.9" y="168.2" transform="rotate(-90 243.9 168.2)">8</text>
<text x="249" y="168.2" transform="rotate(-90 249 168.2)">9</text>
<text x="259.1" y="169.6">Female</text>
<text x="228.7" y="179.6">1.data 2.nc 3.gnd 4.vcc 5.clk 6.nc</text>
<text x="45" y="185.4">E</text>
<text x="50.8" y="181.1" transform="rotate(-90 50.8 181.1)">B</text>
<text x="55.2" y="185.4">C</text>
<text x="106.7" y="183.4">3V3</text>
<text x="124" y="185.4">1</text>
<text x="124" y="188">2</text>
<text x="124" y="190.5">3</text>
<text x="203" y="191.6">Title</text>
<text x="50.8" y="193.8" transform="rotate(-90 50.8 193.8)">B</text>
<text x="127.1" y="194.9">con3s-2_54_a</text>
<text x="203" y="199.2">Size</text>
<text x="205.5" y="201.7">A4</text>
<text x="213.2" y="199.2">Document Number</text>
<text x="213.2" y="201.7">7seg, uart, 1602 char lcd, ps2</text>
<text x="286.8" y="199.2">Rev</text>
<text x="289.4" y="201.7">1.0</text>
<text x="203" y="206.8">Date:</text>
<text x="216.2" y="206.8">Friday, November 12, 2010</text>
<text x="253.8" y="206.8">Sheet</text>
<text x="266.5" y="206.8">1</text>
<text x="274.1" y="206.8">of</text>
<text x="281.7" y="206.8">4</text>
</g>
<g font-size="2.3" fill="#000080">
<text x="235" y="15">CON7</text>
<text x="55.9" y="22.4">7SEG-7</text>
<text x="93.1" y="19.6" transform="rotate(-90 93.1 19.6)">R21</text>
<text x="98.2" y="19.6" transform="rotate(-90 98.2 19.6)">R19</text>
<text x="106.7" y="24.9">C1</text>
<text x="264.2" y="27.5">R14</text>
<text x="276.9" y="27.5">1K</text>
<text x="93.1" y="30.5" transform="rotate(-90 93.1 30.5)">33</text>
<text x="98.2" y="30.5" transform="rotate(-90 98.2 30.5)">33</text>
<text x="99.1" y="35.1">RED</text>
<text x="106.7" y="30">0.1u</text>
<text x="106.7" y="37.6">C4</text>
<text x="144.8" y="40.2">C5</text>
<text x="155" y="37.6">C3</text>
<text x="106.7" y="42.7">0.1u</text>
<text x="144.8" y="42.7">0.1u</text>
<text x="155" y="42.7">0.1u</text>
<text x="55.9" y="55.4">7SEG-7</text>
<text x="122" y="65.6">MAX3232EC</text>
<text x="233.7" y="70.7">LCD_12864</text>
<text x="236.3" y="83.4">BAT54S</text>
<text x="251.5" y="88.4">D4</text>
<text x="236.3" y="93.5">BAT54S</text>
<text x="55.9" y="98.6">PNP</text>
<text x="251.5" y="98.6">D3</text>
<text x="236.3" y="103.7">BAT54S</text>
<text x="55.9" y="111.3">PNP</text>
<text x="236.3" y="113.8">BAT54S</text>
<text x="251.5" y="108.8">D1</text>
<text x="142.3" y="116.4">CON11</text>
<text x="251.5" y="118.9">D2</text>
<text x="55.9" y="124">PNP</text>
<text x="55.9" y="136.7">PNP</text>
<text x="222.6" y="133.9" transform="rotate(-90 222.6 133.9)">R39</text>
<text x="225.2" y="133.9" transform="rotate(-90 225.2 133.9)">R40</text>
<text x="255.7" y="133.9" transform="rotate(-90 255.7 133.9)">R42</text>
<text x="258.2" y="133.9" transform="rotate(-90 258.2 133.9)">R41</text>
<text x="55.9" y="149.4">PNP</text>
<text x="137.2" y="149.4">RP2</text>
<text x="222.6" y="145.1" transform="rotate(-90 222.6 145.1)">2K</text>
<text x="225.2" y="145.1" transform="rotate(-90 225.2 145.1)">2K</text>
<text x="255.7" y="145.1" transform="rotate(-90 255.7 145.1)">2K</text>
<text x="258.2" y="145.1" transform="rotate(-90 258.2 145.1)">2K</text>
<text x="137.2" y="151.9">100</text>
<text x="137.2" y="159.6">RP1</text>
<text x="55.9" y="162.1">PNP</text>
<text x="137.2" y="162.1">100</text>
<text x="55.9" y="174.8">PNP</text>
<text x="127.1" y="179.9">CON10</text>
<text x="55.9" y="187.5">PNP</text>
</g>
<g font-size="2.3" fill="#f00">
<text x="10.7" y="22.4">DIG2</text>
<text x="10.7" y="19.8">DIG1</text>
<text x="208.8" y="22.4">VL</text>
<text x="10.7" y="27.5">DIG4</text>
<text x="10.7" y="24.9">DIG3</text>
<text x="193.9" y="29">CLCD_RW</text>
<text x="193.9" y="26.5">CLCD_RS</text>
<text x="257.1" y="27.5">VL</text>
<text x="193.9" y="34.1">CLCD_D0</text>
<text x="193.9" y="31.5">CLCD_EN</text>
<text x="193.9" y="36.6">CLCD_D1</text>
<text x="193.9" y="39.2">CLCD_D2</text>
<text x="193.9" y="41.7">CLCD_D3</text>
<text x="259.6" y="37.6">LCDVCC</text>
<text x="32.6" y="45.2" transform="rotate(-90 32.6 45.2)">A</text>
<text x="35.1" y="45.2" transform="rotate(-90 35.1 45.2)">B</text>
<text x="37.7" y="45.2" transform="rotate(-90 37.7 45.2)">C</text>
<text x="40.2" y="45.2" transform="rotate(-90 40.2 45.2)">D</text>
<text x="42.7" y="45.2" transform="rotate(-90 42.7 45.2)">E</text>
<text x="45.3" y="45.2" transform="rotate(-90 45.3 45.2)">F</text>
<text x="47.8" y="45.2" transform="rotate(-90 47.8 45.2)">G</text>
<text x="50.4" y="45.2" transform="rotate(-90 50.4 45.2)">DP</text>
<text x="193.9" y="44.2">CLCD_D4</text>
<text x="193.9" y="46.8">CLCD_D5</text>
<text x="10.7" y="52.9">DIG5</text>
<text x="82.1" y="51.9">TXD</text>
<text x="193.9" y="49.3">CLCD_D6</text>
<text x="193.9" y="51.9">CLCD_D7</text>
<text x="10.7" y="57.9">DIG7</text>
<text x="10.7" y="55.4">DIG6</text>
<text x="82.1" y="56.9">RXD</text>
<text x="10.7" y="60.5">DIG8</text>
<text x="32.6" y="78.3" transform="rotate(-90 32.6 78.3)">A</text>
<text x="35.1" y="78.3" transform="rotate(-90 35.1 78.3)">B</text>
<text x="37.7" y="78.3" transform="rotate(-90 37.7 78.3)">C</text>
<text x="40.2" y="78.3" transform="rotate(-90 40.2 78.3)">D</text>
<text x="42.7" y="78.3" transform="rotate(-90 42.7 78.3)">E</text>
<text x="45.3" y="78.3" transform="rotate(-90 45.3 78.3)">F</text>
<text x="47.8" y="78.3" transform="rotate(-90 47.8 78.3)">G</text>
<text x="50.4" y="78.3" transform="rotate(-90 50.4 78.3)">DP</text>
<text x="259.6" y="84.6">KBCLK</text>
<text x="259.6" y="94.8">KBDAT</text>
<text x="66.6" y="96">DIG1</text>
<text x="23.7" y="104.9">7SEG1</text>
<text x="259.4" y="104.9">MSCLK</text>
<text x="66.6" y="108.7">DIG2</text>
<text x="23.7" y="117.6">7SEG2</text>
<text x="259.4" y="115.1">MSDAT</text>
<text x="66.6" y="121.4">DIG3</text>
<text x="23.7" y="130.3">7SEG3</text>
<text x="66.6" y="134.1">DIG4</text>
<text x="23.7" y="143">7SEG4</text>
<text x="66.6" y="146.8">DIG5</text>
<text x="122.5" y="149.4">7SEGA</text>
<text x="150.4" y="149.4">A</text>
<text x="23.7" y="155.7">7SEG5</text>
<text x="108.5" y="155.7">7SEGC</text>
<text x="108.8" y="150.7">7SEGA</text>
<text x="108.8" y="153.2">7SEGB</text>
<text x="122.5" y="154.5">7SEGC</text>
<text x="122.5" y="151.9">7SEGB</text>
<text x="150.4" y="151.9">B</text>
<text x="150.4" y="154.5">C</text>
<text x="210.4" y="153.2">MSCLK</text>
<text x="264.7" y="153.2">KBCLK</text>
<text x="66.6" y="159.5">DIG6</text>
<text x="108.5" y="158.3">7SEGD</text>
<text x="108.8" y="160.8">7SEGE</text>
<text x="122.5" y="157">7SEGD</text>
<text x="122.5" y="159.5">7SEGE</text>
<text x="150.4" y="157">D</text>
<text x="150.4" y="159.5">E</text>
<text x="108.5" y="165.9">7SEGG</text>
<text x="108.8" y="163.4">7SEGF</text>
<text x="122.5" y="164.6">7SEGG</text>
<text x="122.5" y="162.1">7SEGF</text>
<text x="122.5" y="167.2">7SEGDP</text>
<text x="150.4" y="162.1">F</text>
<text x="150.4" y="164.6">G</text>
<text x="150.4" y="167.2">DP</text>
<text x="210.4" y="163.4">MSDAT</text>
<text x="264.7" y="163.4">KBDAT</text>
<text x="23.7" y="168.4">7SEG6</text>
<text x="66.6" y="172.2">DIG7</text>
<text x="107" y="168.4">7SEGDP</text>
<text x="23.7" y="181.1">7SEG7</text>
<text x="66.6" y="184.9">DIG8</text>
<text x="101.2" y="191.3">IR</text>
<text x="23.7" y="193.8">7SEG8</text>
</g>
<g font-size="2.3" fill="#004080">
<text x="123.3" y="23.9">C1+</text>
<text x="136.2" y="23.9">VCC</text>
<text x="235" y="18.8">GND1</text>
<text x="235" y="21.4">VCC1</text>
<text x="235" y="23.9">VL</text>
<text x="235" y="26.5">RS</text>
<text x="235" y="29">RW</text>
<text x="123.3" y="31.5">C1-</text>
<text x="138.2" y="34.1">V+</text>
<text x="235" y="31.5">EN</text>
<text x="235" y="34.1">D0</text>
<text x="123.3" y="36.6">C2+</text>
<text x="138.7" y="36.6">V-</text>
<text x="235" y="36.6">D1</text>
<text x="235" y="39.2">D2</text>
<text x="235" y="41.7">D3</text>
<text x="123.3" y="44.2">C2-</text>
<text x="136" y="46.8">GND</text>
<text x="235" y="44.2">D4</text>
<text x="235" y="46.8">D5</text>
<text x="123.3" y="51.9">T1IN</text>
<text x="235" y="49.3">D6</text>
<text x="235" y="51.9">D7</text>
<text x="123.3" y="56.9">R1OUT</text>
<text x="123.3" y="59.5">T2IN</text>
<text x="133.5" y="54.4">T1OUT</text>
<text x="133.5" y="59.5">T2OUT</text>
<text x="135.8" y="56.9">R1IN</text>
<text x="235" y="54.4">BLA1</text>
<text x="235" y="56.9">BLK/NC</text>
<text x="235" y="59.5">RST</text>
<text x="123.3" y="62">R2OUT</text>
<text x="135.8" y="62">R2IN</text>
<text x="235" y="62">NC</text>
<text x="235" y="64.6">BLA2</text>
<text x="235" y="67.1">BLK</text>
</g>
<g font-size="1.8">
<text x="31.8" y="1.9">5</text>
<text x="90.1" y="1.9">4</text>
<text x="148.5" y="1.9">3</text>
<text x="206.9" y="1.9">2</text>
<text x="265.2" y="1.9">1</text>
<text x=".7" y="29.8">D</text>
<text x="295.1" y="29.8">D</text>
<text x=".7" y="81">C</text>
<text x="295.1" y="81">C</text>
<text x=".7" y="132.1">B</text>
<text x="295.1" y="132.1">B</text>
<text x=".7" y="183.3">A</text>
<text x="295.1" y="183.3">A</text>
<text x="31.8" y="209.2">5</text>
<text x="90.1" y="209.2">4</text>
<text x="148.5" y="209.2">3</text>
<text x="206.9" y="209.2">2</text>
<text x="265.2" y="209.2">1</text>
</g>
</svg>
